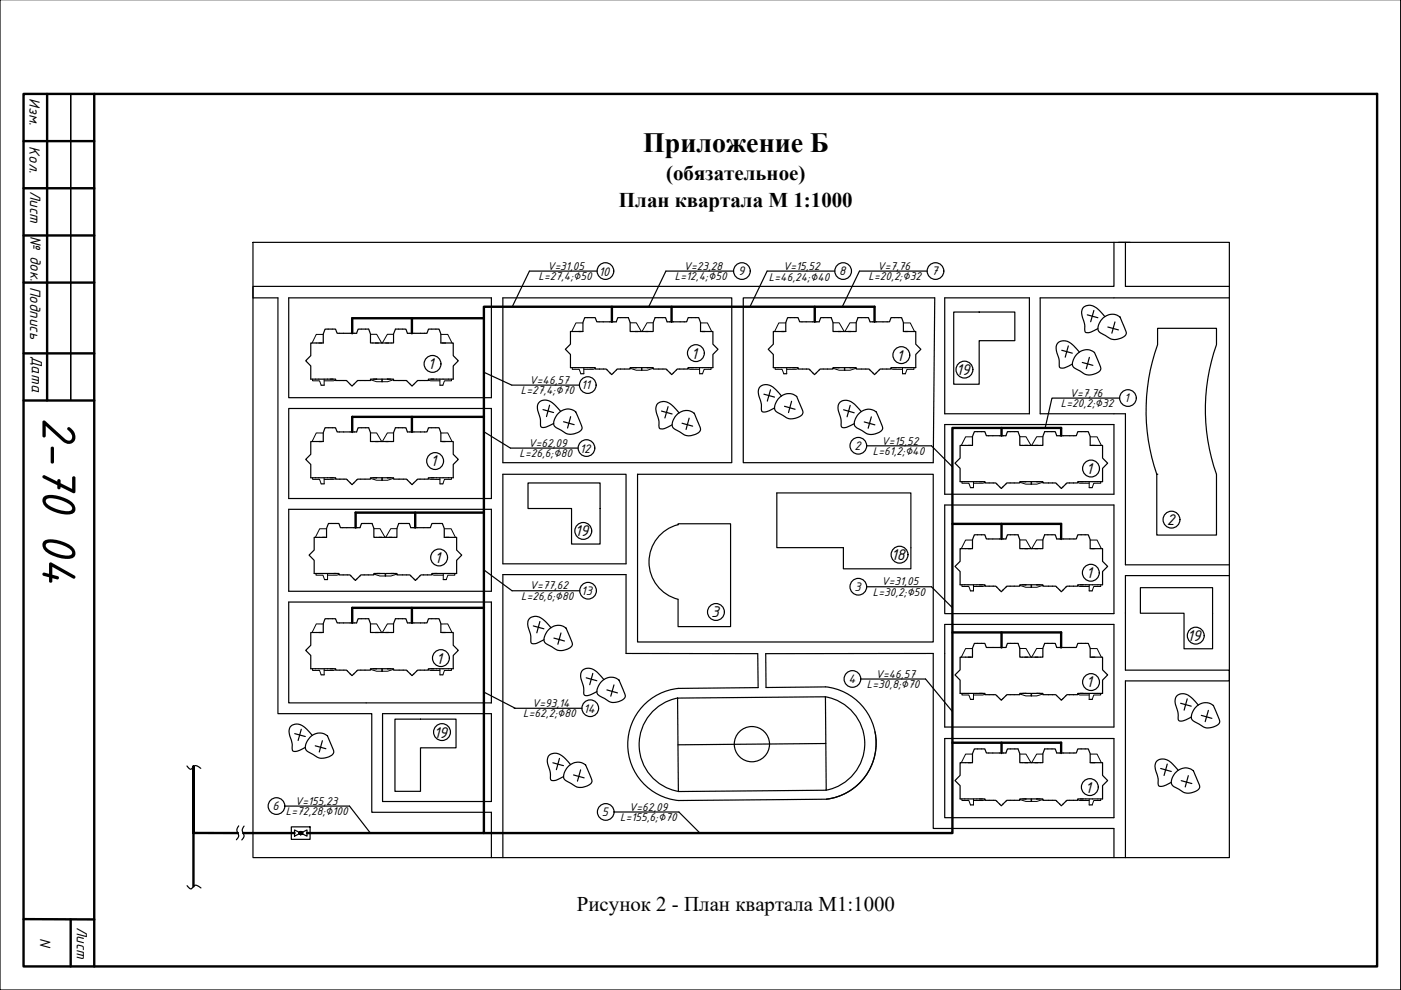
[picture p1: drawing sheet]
<svg xmlns="http://www.w3.org/2000/svg" width="297mm" height="210mm" viewBox="0 0 297 210" stroke-linecap="round" stroke-linejoin="round" font-family="sans-serif">
<!-- layer: 0 -->
<path d="M5 19.9h287v185h-287zM10 19.9v65M20 19.9v185M5 29.9h15M5 39.9h15M5 49.9h15M5 59.9h15M5 74.9h15M5 84.9h15M5 194.9h15M15 194.9v10" fill="none" stroke="#000" stroke-width=".51"/>
<g fill="none" stroke="#000" stroke-width=".25">
<path d="M15 19.9v65zM53.6 51.4h207v130.4h-207zM69.6 69.8h.9M72 70.7h.8M76.6 69.8h.9M84.5 69.8h.9M89.2 70.7h.8M91.5 69.8h.9M104.2 63.2v21.1M124.6 67.3h.9M127 68.2h.9M127.1 78.2h.9"/>
<path d="M128.7 78.4l.6 .7M130.7 78.4l-.6 .7M131.6 78.2h.8M131.7 67.3h.8M139.6 67.3h.8M139.7 78.2h.8M141.4 78.4l.6 .7M143.4 78.4l-.6 .7M144.1 78.2h.9M144.2 68.2h.9M146.6 67.3h.9M167.6 67.3h.9"/>
<path d="M170 68.2h.9M170.1 78.2h.9M171.7 78.4l.6 .7M173.7 78.4l-.6 .7M174.6 78.2h.9M174.7 67.3h.9M182.6 67.3h.9M182.7 78.2h.9M184.4 78.4l.7 .7M186.4 78.4l-.6 .7M187.1 78.2h.9M187.2 68.2h.9"/>
<path d="M189.6 67.3h.9M69.6 90.7h.9M72 91.6h.8M72.1 80.7h.8M73.7 80.9l.6 .6M75.6 80.9l-.6 .6M76.5 80.7h.9M76.6 90.7h.9M84.5 90.7h.9M84.6 80.7h.9M86.4 80.9l.6 .6M88.3 80.9l-.6 .6"/>
<path d="M89.1 80.7h.9M89.2 91.6h.8M91.5 90.7h.9M104.2 86.6v19.1M207.2 91.5h.9M209.6 92.4h.9M214.3 91.5h.9M222.2 91.5h.9M226.8 92.4h.9M229.2 91.5h.9M70.3 111h.9M72.1 101.6h.8"/>
<path d="M72.7 111.9h.9M73.7 101.8l.6 .6M75.6 101.8l-.6 .6M76.5 101.6h.9M77.3 111h.9M84.6 101.6h.9M85.2 111h.9M86.4 101.8l.6 .6M88.3 101.8l-.6 .6M89.1 101.6h.9M89.9 111.9h.8M92.3 111h.8"/>
<path d="M104.2 108v17.4M207.2 113.4h.9M209.6 114.3h.9M209.7 102.4h.9M211.3 102.6l.6 .6M213.3 102.6l-.6 .6M214.2 102.4h.8M214.3 113.4h.9M222.2 113.4h.9M222.3 102.4h.9M224 102.6l.7 .6M226 102.6l-.6 .6"/>
<path d="M226.7 102.4h.9M226.8 114.3h.9M229.2 113.4h.9M69.6 131.2h.9M72 132.1h.8M72.8 121.9h.8M74.4 122.1l.6 .6M76.3 122.1l-.6 .6M76.6 131.2h.9M77.2 121.9h.9M84.5 131.2h.9M85.3 121.9h.9"/>
<path d="M87.1 122.1l.6 .6M89 122.1l-.6 .6M89.2 132.1h.8M89.8 121.9h.9M91.5 131.2h.9M104.2 127.6v21.4M106.6 121.8v60M207.2 136.4h.9M209.6 137.3h.9M209.7 124.3h.9M211.3 124.5l.6 .6M213.3 124.5l-.6 .6"/>
<path d="M214.2 124.3h.8M214.3 136.4h.9M222.2 136.4h.9M222.3 124.3h.9M224 124.5l.7 .6M226 124.5l-.6 .6M226.7 124.3h.9M226.8 137.3h.9M229.2 136.4h.9M72.1 142.1h.8M73.7 142.3l.6 .6M75.6 142.3l-.6 .6"/>
<path d="M76.5 142.1h.9M84.6 142.1h.9M86.4 142.3l.6 .6M88.3 142.3l-.6 .6M89.1 142.1h.9M104.2 151.3v18.6M207.2 158.8h.9M209.6 159.7h.9M209.7 147.3h.9M211.3 147.5l.6 .6M213.3 147.5l-.6 .6M214.2 147.3h.8"/>
<path d="M214.3 158.8h.9M222.2 158.8h.9M222.3 147.3h.9M224 147.5l.7 .6M226 147.5l-.6 .6M226.7 147.3h.9M226.8 159.7h.9M229.2 158.8h.9M61.8 175.3h3.9v2.7h-3.9zM62.4 176l2.7 1.3v-1.3l-2.7 1.3zM63.8 176.3v.7M104.2 172.2v9.6"/>
<path d="M209.7 169.7h.9M211.3 169.9l.6 .6M213.3 169.9l-.6 .6M214.2 169.7h.8M222.3 169.7h.9M224 169.9l.7 .6M226 169.9l-.6 .6M226.7 169.7h.9"/>
<circle cx="91.7" cy="77.2" r="1.79"/>
<circle cx="147.5" cy="74.9" r="1.79"/>
<circle cx="191.1" cy="75.3" r="1.79"/>
<circle cx="204.5" cy="78.4" r="1.79"/>
<circle cx="92.3" cy="97.8" r="1.79"/>
<circle cx="231.3" cy="99.3" r="1.79"/>
<circle cx="93.1" cy="118.2" r="1.79"/>
<circle cx="123.7" cy="112.6" r="1.79"/>
<circle cx="190.7" cy="117.6" r="1.79"/>
<circle cx="248.4" cy="110.2" r="1.79"/>
<circle cx="93.5" cy="139.5" r="1.79"/>
<circle cx="151.8" cy="129.8" r="1.79"/>
<circle cx="231.3" cy="121.4" r="1.79"/>
<circle cx="253.5" cy="134.8" r="1.79"/>
<circle cx="93.7" cy="155.2" r="1.79"/>
<circle cx="231.3" cy="144.6" r="1.79"/>
<circle cx="63.8" cy="176.6" r=".33"/>
<circle cx="231.1" cy="166.9" r="1.79"/>
</g>
<g fill="none" stroke="#000" stroke-width=".25">
<path d="M297 -.1v210h-297v-210M236.2 51.4v9.3h-182.6v2.5h5.3v88.1h19.9v20.9h25.4M237.1 51.4h2.5M238.6 51.4v9.3h22M74.2 70.7h.9M86.9 70.7h.9M104.2 63.2h-43v21.1h43M106.6 63.2h48.6v34.9h-48.6zM123.1 79.2h.7M129.3 68.2h.9M130.1 79.1l-.4 .3-.4-.3M141.9 68.2h.9"/>
<path d="M142 79.1l.4 .3 .4-.3M148.3 79.2h.6M157.6 63.2h40.6l-.3 34.9h-40.3zM166.2 79.2h.6M172.3 68.2h.9M173.1 79.1l-.4 .3-.4-.3M185 68.2h.8M185.1 79.1l.3 .3 .4-.3M191.3 79.2h.7M200.3 63.2h17.9v24.5h-17.9zM202.2 66.2h13v6h-7.6v9.3h-5.4zM245.4 69.6h12.5v3.5a41.2 41.2 0 0 0 0 27.5v12.8h-12.6v-12.8a41.3 41.3 0 0 1 .1-27.5z"/>
<path d="M260.6 63.2h-40.1v24.5h18.1v32.1h22M68.1 81.7h.6M74.2 91.6h.9M75 81.5l-.4 .4-.3-.4M86.9 91.6h.9M87 81.5l.4 .4 .3-.4M93.3 81.7h.6M104.2 86.6h-43v19.1h43M200.3 90h35.9v14.8h-35.9zM211.9 92.4h.9M224.6 92.4h.8M68.1 102.6h.6"/>
<path d="M74.3 102.4l.3 .4 .4-.4M75 111.9h.8M87 102.4l.4 .4 .3-.4M87.6 111.9h.9M93.3 102.6h.6M104.2 108h-43v17.4h43M106.6 100.6h26.1v18.9h-26.1zM112 102.4h15.2v13h-6v-7.6h-9.2zM135.2 100.6h62.7v35.5h-62.7zM140.3 113.1a7.7 7.7 0 0 1 3.5-1.8v-.2h11.1v21.8h-11.1v-5.8a8.2 8.2 0 0 1-3.5-14zM164.7 104.5h28.4v16.1h-14.3v-4.5h-14.1zM205.8 103.4h.6"/>
<path d="M211.9 114.3h.9M212.7 103.2l-.4 .4-.4-.4M224.6 114.3h.8M224.7 103.2l.3 .4 .4-.4M230.9 103.4h.7M245.3 100.6h.1M68.8 122.9h.6M74.2 132.1h.9M75.7 122.7l-.3 .4-.4-.4M86.9 132.1h.9M87.7 122.7l.4 .4 .3-.4M94 122.9h.6"/>
<path d="M104.2 127.6h-43v21.4h43M106.6 121.8h26.1v16.7l28 .1M162.3 138.6l35.6-.1v37.2h38.3v6.1M200.3 130v-22.9h35.9v23h-35.9M200.3 132.4h35.9v21.7h-35.9v-21.7M205.8 125.3h.6M211.9 137.3h.9M212.7 125.1l-.4 .4-.4-.4M224.6 137.3h.8M224.7 125.1l.3 .4 .4-.4M230.9 125.3h.7M241.8 124.6h15.3v13h-6.1v-7.6h-9.2z"/>
<path d="M260.6 122h-22v20.1h22v2.3h-22v37.4M68.1 143.1h.6M75 142.9l-.4 .3-.3-.3M83.7 152.5h13v6.1h-7.5v9.2h-5.5zM87 142.9l.4 .3 .3-.3M93.3 143.1h.6M104.2 151.3h-23.1v18.6h23.1M200.3 156.6h35.9v16.8h-35.9zM205.8 148.3h.6M211.9 159.7h.9M212.7 148.1l-.4 .4-.4-.4M224.6 159.7h.8"/>
<path d="M224.7 148.1l.3 .4 .4-.4M230.9 148.3h.7M205.8 170.7h.6M212.7 170.5l-.4 .4-.4-.4M224.7 170.5l.3 .4 .4-.4M230.9 170.7h.7"/>
</g>
<!-- layer: 5 -->
<g fill="none" stroke="#000" stroke-width=".25">
<path d="M143.7 148l31.3-.3 .2 19.8-31.4 .3zM143.7 148a10.1 10.1 0 0 0-8.2 10 10.1 10.1 0 0 0 8.3 9.8M160.7 145.8l-16.8 .2a11.9 11.9 0 0 0-10.8 11.8 11.9 11.9 0 0 0 10.8 11.9l31.3-.2M175 145.6l-12.6 .2M175 145.6a12 12 0 0 1 10.8 11.8 12 12 0 0 1-10.6 12.1M175 147.7a10.1 10.1 0 0 1 8.3 9.9 10.1 10.1 0 0 1-8.1 9.9M175.1 157.6l-31.4 .3M185.5 155.2a12 12 0 0 1-10.3 14.3M39.6 162.4l.2 .2a.58 .58 0 0 0 .6 .5 .58 .58 0 0 0 .6-.5l.5-.3 1.1 .6M50.6 175.1l-.4 .7 .4 1.5-.5 .7M51.8 175.1l-.4 1 .3 1.3-.4 .7M39.7 187.8l.2 .2a.58 .58 0 0 0 .5 .5 .58 .58 0 0 0 .6-.5l.5-.3 1.1 .6"/>
<circle cx="159.4" cy="157.8" r="3.7"/>
</g>
<path d="M160.7 138.6v7.2M162.3 138.6l.1 7.2" fill="none" stroke="#000" stroke-width=".25"/>
<!-- layer: A-WALL -->
<g fill="none" stroke="#000" stroke-width=".25">
<path d="M67.1 72.7h-1.2v2.7l-1.1 1.1 1.1 1.1v2.8h1M69.6 69.8h-.7l-.4 1v1.9h-.9M70.5 69.8h.6l.4 .9h.5M72.8 70.7h1.4M76.6 69.8h-.7l-.3 .9h-.5M77.5 69.8h.7l.3 1v1.9h.6M79.6 72.7h2.8M84.5 69.8h-.7l-.4 1v1.9h-.5M85.4 69.8h.7l.3 .9h.5M87.8 70.7h1.4M91.5 69.8h-.7l-.3 .9h-.5M92.4 69.8h.7l.4 1v1.9h.9"/>
<path d="M94.5 72.7h1.6v2.7l1.1 1.1-1.1 1.1v2.8h-1M122.1 70.3h-1.2v2.7l-1 1.1 1 1.1v2.7h1M122.7 77.9h1.8M124.6 67.3h-.6l-.4 1.1v1.9h-.9M125.1 77.9h1.1v.3h.9M125.5 67.3h.7l.3 .9h.5M127.9 68.2h1.4M128 78.2h.5l.2 .2M131.6 78.2h-.7l-.2 .2M131.7 67.3h-.7l-.3 .9h-.5M132.5 67.3h.7l.4 1.1v1.9h.5M134.7 70.3h2.7"/>
<path d="M134.8 77.9h-1.2v.3h-1.2M134.9 77.9h1.1M136.1 77.9h1.1M137.3 77.9h1.2v.3h1.2M139.6 67.3h-.7l-.4 1.1v1.9h-.5M140.4 67.3h.7l.3 .9h.5M140.5 78.2h.7l.2 .2M142.8 68.2h1.4M144.1 78.2h-.5l-.2 .2M146.6 67.3h-.7l-.3 .9h-.5M147 77.9h-1.1v.3h-.9M147.5 67.3h.6l.4 1.1v1.9h.9"/>
<path d="M147.6 77.9h1.4M149.5 70.3h1.7v2.7l1 1.1-1 1.1v2.7h-1M165.1 70.3h-1.1v2.7l-1.1 1.1 1.1 1.1v2.7h1M165.7 77.9h1.8M167.6 67.3h-.6l-.4 1.1v1.9h-.9M168.1 77.9h1.1v.3h.9M168.5 67.3h.7l.3 .9h.5M170.9 68.2h1.4M171 78.2h.5l.2 .2M174.6 78.2h-.7l-.2 .2M174.7 67.3h-.7l-.3 .9h-.5M175.6 67.3h.6l.4 1.1v1.9h.5"/>
<path d="M177.7 70.3h2.7M177.8 77.9h-1.2v.3h-1.1M177.9 77.9h1.1M179.1 77.9h1.1M180.3 77.9h1.2v.3h1.2M182.6 67.3h-.7l-.4 1.1v1.9h-.5M183.5 67.3h.6l.4 .9h.5M183.6 78.2h.7l.1 .2M185.8 68.2h1.4M187.1 78.2h-.5l-.2 .2M189.6 67.3h-.7l-.3 .9h-.5M190.1 77.9h-1.2v.3h-.9"/>
<path d="M190.5 67.3h.7l.3 1.1v1.9h.9M190.6 77.9h1.4M192.6 70.3h1.6v2.7l1 1.1-1 1.1v2.7h-1M67.1 93.6h-1.2v2.7l-1.1 1.1 1.1 1.1v2.8h1M67.6 80.4h1.8M69.6 90.7h-.7l-.4 1v1.9h-.9M70 80.4h1.2v.3h.9M70.5 90.7h.6l.4 .9h.5M72.8 91.6h1.4M72.9 80.7h.6l.2 .2M76.5 80.7h-.7l-.2 .2M76.6 90.7h-.7l-.3 .9h-.5"/>
<path d="M77.5 90.7h.7l.3 1v1.9h.6M79.6 93.6h2.8M79.8 80.4h-1.3v.3h-1.1M79.9 80.4h1.1M81 80.4h1.1M82.3 80.4h1.1v.3h1.2M84.5 90.7h-.7l-.4 1v1.9h-.5M85.4 90.7h.7l.3 .9h.5M85.5 80.7h.7l.2 .2M87.8 91.6h1.4M89.1 80.7h-.6l-.2 .2M91.5 90.7h-.7l-.3 .9h-.5"/>
<path d="M92 80.4h-1.2v.3h-.8M92.4 90.7h.7l.4 1v1.9h.9M92.5 80.4h1.4M94.5 93.6h1.6v2.7l1.1 1.1-1.1 1.1v2.8h-1M204.7 94.4h-1.1v2.7l-1.1 1.1 1.1 1.1v2.8h1M207.2 91.5h-.6l-.4 1v1.9h-.9M208.1 91.5h.7l.3 .9h.5M210.5 92.4h1.4M214.3 91.5h-.7l-.3 .9h-.5M215.2 91.5h.6l.4 1v1.9h.5M217.3 94.4h2.7M222.2 91.5h-.7l-.4 1v1.9h-.5"/>
<path d="M223.1 91.5h.6l.3 .9h.6M225.4 92.4h1.4M229.2 91.5h-.7l-.3 .9h-.5M230.1 91.5h.6l.4 1v1.9h.9M232.2 94.4h1.6v2.7l1 1.1-1 1.1v2.8h-1M67.6 101.3h1.8M67.8 113.9h-1.2v2.7l-1.1 1.1 1.1 1.1v2.8h1M70 101.3h1.2v.3h.9M70.3 111h-.7l-.4 1v1.9h-.9M71.2 111h.7l.3 .9h.5M72.9 101.6h.6l.2 .2M73.6 111.9h1.4"/>
<path d="M76.5 101.6h-.7l-.2 .2M77.3 111h-.7l-.3 .9h-.5M78.2 111h.7l.4 1v1.9h.5M79.8 101.3h-1.3v.3h-1.1M79.9 101.3h1.1M80.3 113.9h2.8M81 101.3h1.1M82.3 101.3h1.1v.3h1.2M85.2 111h-.7l-.3 1v1.9h-.5M85.5 101.6h.7l.2 .2M86.1 111h.7l.3 .9h.5M88.5 111.9h1.4"/>
<path d="M89.1 101.6h-.6l-.2 .2M92 101.3h-1.2v.3h-.8M92.3 111h-.7l-.4 .9h-.5M92.5 101.3h1.4M93.1 111h.7l.4 1v1.9h.9M95.2 113.9h1.6v2.7l1.1 1.1-1.1 1.1v2.8h-1M204.7 116.3h-1.1v2.7l-1.1 1.1 1.1 1.1v2.8h1M205.3 102.1h1.8M207.2 113.4h-.6l-.4 1v1.9h-.9M207.7 102.1h1.1v.3h.9M208.1 113.4h.7l.3 .9h.5M210.5 114.3h1.4"/>
<path d="M210.6 102.4h.5l.2 .2M214.2 102.4h-.7l-.2 .2M214.3 113.4h-.7l-.3 .9h-.5M215.2 113.4h.6l.4 1v1.9h.5M217.3 116.3h2.7M217.4 102.1h-1.2v.3h-1.2M217.5 102.1h1.1M218.7 102.1h1.1M219.9 102.1h1.2v.3h1.2M222.2 113.4h-.7l-.4 1v1.9h-.5M223.1 113.4h.6l.3 .9h.6M223.2 102.4h.7l.1 .2"/>
<path d="M225.4 114.3h1.4M226.7 102.4h-.5l-.2 .2M229.2 113.4h-.7l-.3 .9h-.5M229.7 102.1h-1.2v.3h-.9M230.1 113.4h.6l.4 1v1.9h.9M230.2 102.1h1.4M232.2 116.3h1.6v2.7l1 1.1-1 1.1v2.8h-1M67.1 134.1h-1.2v2.7l-1.1 1.1 1.1 1.1v2.8h1M68.3 121.6h1.9M69.6 131.2h-.7l-.4 1v1.9h-.9M70.5 131.2h.6l.4 .9h.5M70.7 121.6h1.2v.3h.9"/>
<path d="M72.8 132.1h1.4M73.6 121.9h.6l.2 .2M76.6 131.2h-.7l-.3 .9h-.5M77.2 121.9h-.7l-.2 .2M77.5 131.2h.7l.3 1v1.9h.6M79.6 134.1h2.8M80.5 121.6h-1.2v.3h-1.2M80.6 121.6h1.1M81.8 121.6h1M83 121.6h1.2v.3h1.1M84.5 131.2h-.7l-.4 1v1.9h-.5M85.4 131.2h.7l.3 .9h.5"/>
<path d="M86.2 121.9h.7l.2 .2M87.8 132.1h1.4M89.8 121.9h-.5l-.3 .2M91.5 131.2h-.7l-.3 .9h-.5M92.4 131.2h.7l.4 1v1.9h.9M92.7 121.6h-1.2v.3h-.8M93.3 121.6h1.4M94.5 134.1h1.6v2.7l1.1 1.1-1.1 1.1v2.8h-1M204.7 139.3h-1.1v2.7l-1.1 1.1 1.1 1.1v2.8h1M205.3 124h1.8M207.2 136.4h-.6l-.4 1v1.9h-.9M207.7 124h1.1v.3h.9"/>
<path d="M208.1 136.4h.7l.3 .9h.5M210.5 137.3h1.4M210.6 124.3h.5l.2 .2M214.2 124.3h-.7l-.2 .2M214.3 136.4h-.7l-.3 .9h-.5M215.2 136.4h.6l.4 1v1.9h.5M217.3 139.3h2.7M217.4 124h-1.2v.3h-1.2M217.5 124h1.1M218.7 124h1.1M219.9 124h1.2v.3h1.2M222.2 136.4h-.7l-.4 1v1.9h-.5"/>
<path d="M223.1 136.4h.6l.3 .9h.6M223.2 124.3h.7l.1 .2M225.4 137.3h1.4M226.7 124.3h-.5l-.2 .2M229.2 136.4h-.7l-.3 .9h-.5M229.7 124h-1.2v.3h-.9M230.1 136.4h.6l.4 1v1.9h.9M230.2 124h1.4M232.2 139.3h1.6v2.7l1 1.1-1 1.1v2.8h-1M67.6 141.8h1.8M70 141.8h1.2v.3h.9M72.9 142.1h.6l.2 .2"/>
<path d="M76.5 142.1h-.7l-.2 .2M79.8 141.8h-1.3v.3h-1.1M79.9 141.8h1.1M81 141.8h1.1M82.3 141.8h1.1v.3h1.2M85.5 142.1h.7l.2 .2M89.1 142.1h-.6l-.2 .2M92 141.8h-1.2v.3h-.8M92.5 141.8h1.4M205.3 147h1.8M207.2 158.8h-.6l-.4 1v1.9h-.9M207.7 147h1.1v.3h.9"/>
<path d="M208.1 158.8h.7l.3 .9h.5M210.5 159.7h1.4M210.6 147.3h.5l.2 .2M214.2 147.3h-.7l-.2 .2M214.3 158.8h-.7l-.3 .9h-.5M215.2 158.8h.6l.4 1v1.9h.5M217.4 147h-1.2v.3h-1.2M217.5 147h1.1M218.7 147h1.1M219.9 147h1.2v.3h1.2M222.2 158.8h-.7l-.4 1v1.9h-.5M223.1 158.8h.6l.3 .9h.6"/>
<path d="M223.2 147.3h.7l.1 .2M225.4 159.7h1.4M226.7 147.3h-.5l-.2 .2M229.2 158.8h-.7l-.3 .9h-.5M229.7 147h-1.2v.3h-.9M230.1 158.8h.6l.4 1v1.9h.9M230.2 147h1.4M204.7 161.7h-1.1v2.7l-1.1 1.1 1.1 1.1v2.8h1M205.3 169.4h1.8M207.7 169.4h1.1v.3h.9M210.6 169.7h.5l.2 .2M214.2 169.7h-.7l-.2 .2"/>
<path d="M217.3 161.7h2.7M217.4 169.4h-1.2v.3h-1.2M217.5 169.4h1.1M218.7 169.4h1.1M219.9 169.4h1.2v.3h1.2M223.2 169.7h.7l.1 .2M226.7 169.7h-.5l-.2 .2M229.7 169.4h-1.2v.3h-.9M230.2 169.4h1.4M232.2 161.7h1.6v2.7l1 1.1-1 1.1v2.8h-1"/>
</g>
<!-- layer: A-FLOR -->
<g fill="none" stroke="#000" stroke-width=".21">
<path d="M68.5 70.9h-1.4l-.9 1.8M78.5 70.9h1.4l1 1.8M83.4 70.9h-1.3l-1 1.8M93.5 70.9h1.4l.9 1.8M121.3 77.9v.4h1.5l.3 .9M123.6 68.5h-1.5l-.9 1.8M123.8 77.9v1.3M126.2 78.1l-.4 .2h-2M133.6 68.4h1.3l1.1 1.9M133.6 78.1l1.3 .4h1.1M138.5 68.4h-1.3l-1.1 1.9M138.5 78.1l-1.3 .4h-1.1"/>
<path d="M145.9 78.1l.4 .2h2M148.3 77.9v1.3M148.5 68.5h1.5l.9 1.8M150.8 77.9v.4h-1.5l-.4 .9M164.3 77.9v.4h1.5l.4 .9M166.6 68.5h-1.5l-.9 1.8M166.8 77.9v1.3M169.2 78.1l-.4 .2h-2M176.6 68.4h1.3l1.1 1.9M176.6 78.1l1.3 .4h1.1M181.5 68.4h-1.3l-1.1 1.9M181.5 78.1l-1.3 .4h-1.1"/>
<path d="M188.9 78.1l.4 .2h2M191.3 77.9v1.3M191.5 68.5h1.5l.9 1.8M193.8 77.9v.4h-1.5l-.3 .9M66.3 80.4v.3h1.5l.3 1M68.5 91.8h-1.4l-.9 1.8M68.7 80.4v1.3M71.2 80.6l-.5 .1h-2M78.5 80.5l1.3 .4h1.2M78.5 91.8h1.4l1 1.8M83.4 80.5l-1.2 .4h-1.2M83.4 91.8h-1.3l-1 1.8"/>
<path d="M90.8 80.6l.5 .1h2M93.3 80.4v1.3M93.5 91.8h1.4l.9 1.8M95.7 80.4v.3h-1.5l-.3 1M206.2 92.6h-1.5l-.9 1.8M216.2 92.6h1.3l1.1 1.8M221.1 92.6h-1.3l-1.1 1.8M231.1 92.6h1.5l.9 1.8M66.3 101.3v.3h1.5l.3 1M68.7 101.3v1.3M69.2 112.1h-1.4l-.9 1.8M71.2 101.5l-.5 .1-2 .1"/>
<path d="M78.5 101.4l1.3 .4h1.2M79.3 112.1h1.3l1 1.8M83.4 101.4l-1.2 .4h-1.2M84.2 112.1h-1.4l-1 1.8M90.8 101.5l.5 .1 2 .1M93.3 101.3v1.3M94.2 112.1h1.5l.9 1.8M95.7 101.3v.3h-1.5l-.3 1M203.9 102.1v.4h1.5l.4 .9M206.2 114.5h-1.5l-.9 1.8M206.4 102.1v1.3M208.8 102.3l-.4 .2h-2"/>
<path d="M216.2 114.5h1.3l1.1 1.8M216.2 102.2l1.3 .5h1.1M221.1 114.5h-1.3l-1.1 1.8M221.1 102.2l-1.3 .5h-1.1M228.5 102.3l.4 .2h2M230.9 102.1v1.3M231.1 114.5h1.5l.9 1.8M233.4 102.1v.4h-1.5l-.3 .9M67 121.6v.4h1.5l.3 .9M68.5 132.3h-1.4l-.9 1.8M69.4 121.6v1.3M71.9 121.8l-.5 .2h-2"/>
<path d="M78.5 132.3h1.4l1 1.8M79.3 121.7l1.2 .4h1.2M83.4 132.3h-1.3l-1 1.8M84.2 121.7l-1.3 .4h-1.1M91.5 121.8l.5 .2h2M93.5 132.3h1.4l.9 1.8M94 121.6v1.3M96.4 121.6v.4h-1.4l-.4 .9M203.9 124v.3h1.5l.4 1M206.2 137.5h-1.5l-.9 1.8M206.4 124v1.3M208.8 124.2l-.4 .1h-2"/>
<path d="M216.2 137.5h1.3l1.1 1.8M216.2 124.1l1.3 .4h1.1M221.1 137.5h-1.3l-1.1 1.8M221.1 124.1l-1.3 .4h-1.1M228.5 124.2l.4 .1h2M230.9 124v1.3M231.1 137.5h1.5l.9 1.8M233.4 124v.3h-1.5l-.3 1M66.3 141.8v.3h1.5l.3 1M68.7 141.8v1.3M71.2 142l-.5 .1h-2M78.5 141.9l1.3 .4h1.2"/>
<path d="M83.4 141.9l-1.2 .4h-1.2M90.8 142l.5 .1h2M93.3 141.8v1.3M95.7 141.8v.3h-1.5l-.3 1M203.9 147v.4h1.5l.4 .9M206.2 159.9h-1.5l-.9 1.8M206.4 147v1.3M208.8 147.2l-.4 .2h-2M216.2 147.1l1.3 .4h1.1M216.2 159.9h1.3l1.1 1.8M221.1 147.1l-1.3 .4h-1.1M221.1 159.9h-1.3l-1.1 1.8"/>
<path d="M228.5 147.2l.4 .2h2M230.9 147v1.3M231.1 159.9h1.5l.9 1.8M233.4 147v.4h-1.5l-.3 .9M203.9 169.4v.3h1.5l.4 1M206.4 169.4v1.3M208.8 169.6l-.4 .1h-2M216.2 169.5l1.3 .4h1.1M221.1 169.5l-1.3 .4h-1.1M228.5 169.6l.4 .1h2M230.9 169.4v1.3M233.4 169.4v.3h-1.5l-.3 1"/>
</g>
<!-- layer: A-WALL -->
<path d="M136 77.9v.6l.1-.6M179 77.9v.6l.1-.6M81 80.4v.5v-.5M81 101.3v.5v-.5M218.6 102.1v.6l.1-.6M81.7 121.6v.5l.1-.5M218.6 124v.5l.1-.5M81 141.8v.5v-.5M218.6 147v.5l.1-.5M218.6 169.4v.5l.1-.5" fill="none" stroke="#000" stroke-width=".21"/>
<!-- layer: VPORTS -->
<g fill="none" stroke="#000" stroke-width=".25">
<path d="M67.1 72.7h1.1M79.1 72.7h1.1M81.8 72.7h1.1M93.8 72.7h.7M121.9 77.9h.8M122.1 70.3h1.2M124.5 77.9h1.2M134.1 70.3h1.2M134.2 77.9h.7M136.8 70.3h1.2M137.2 77.9h.7M146.4 77.9h1.2"/>
<path d="M148.8 70.3h.7M149 77.9h1.2M165 77.9h.7M165.1 70.3h1.2M167.5 77.9h1.2M177.1 70.3h1.2M177.2 77.9h.7M179.9 70.3h1.1M180.2 77.9h.7M189.4 77.9h1.2M191.8 70.3h.8M192 77.9h1.2"/>
<path d="M66.9 80.4h.7M67.1 93.6h1.1M69.4 80.4h1.2M79.1 93.6h1.1M79.1 80.4h.8M81.8 93.6h1.1M82.1 80.4h.7M91.4 80.4h1.1M93.8 93.6h.7M93.9 80.4h1.2M204.7 94.4h1.2M216.7 94.4h1.2"/>
<path d="M219.4 94.4h1.2M231.4 94.4h.8M66.9 101.3h.7M67.8 113.9h1.1M69.4 101.3h1.2M79.1 101.3h.8M79.8 113.9h1.1M82.1 101.3h.7M82.5 113.9h1.2M91.4 101.3h1.1M93.9 101.3h1.2M94.5 113.9h.7"/>
<path d="M204.6 102.1h.7M204.7 116.3h1.2M207.1 102.1h1.2M216.7 116.3h1.2M216.8 102.1h.7M219.4 116.3h1.2M219.8 102.1h.7M229 102.1h1.2M231.4 116.3h.8M231.6 102.1h1.2M67.1 134.1h1.1M67.6 121.6h.7"/>
<path d="M70.2 121.6h1.1M79.1 134.1h1.1M79.9 121.6h.7M81.8 134.1h1.1M82.8 121.6h.8M92.1 121.6h1.2M93.8 134.1h.7M94.7 121.6h1.1M204.6 124h.7M204.7 139.3h1.2M207.1 124h1.2M216.7 139.3h1.2"/>
<path d="M216.8 124h.7M219.4 139.3h1.2M219.8 124h.7M229 124h1.2M231.4 139.3h.8M231.6 124h1.2M66.9 141.8h.7M69.4 141.8h1.2M79.1 141.8h.8M82.1 141.8h.7M91.4 141.8h1.1M93.9 141.8h1.2"/>
<path d="M204.6 147h.7M207.1 147h1.2M216.8 147h.7M219.8 147h.7M229 147h1.2M231.6 147h1.2M204.6 169.4h.7M204.7 161.7h1.2M207.1 169.4h1.2M216.7 161.7h1.2M216.8 169.4h.7M219.4 161.7h1.2"/>
<path d="M219.8 169.4h.7M229 169.4h1.2M231.4 161.7h.8M231.6 169.4h1.2"/>
</g>
<g fill="none" stroke="#000" stroke-width=".25">
<path d="M225.1 74.3l2.3 .6M226.5 73.3l-.7 2.4M228.4 75a2.71 2.71 0 0 1 3.7-.3l1.2 3.1a1.08 1.08 0 0 1-.9 1.4 2.83 2.83 0 0 1-3.4-.5l-.5-.3a1.45 1.45 0 0 1-.8-2.4zM228.9 74.6l-.6-.6a3.4 3.4 0 0 0-3.1-1.7 1.53 1.53 0 0 0-1.2 2.1 8.2 8.2 0 0 1 .7 3.5 1.66 1.66 0 0 0 1.9-.3l.8-.4M229.5 76.8l2.2 .7M230.5 66.8l2.3 .6M231 75.8l-.7 2.4M231.9 65.8l-.7 2.4M233.8 67.5a2.74 2.74 0 0 1 3.7-.3l1.2 3a1.08 1.08 0 0 1-.9 1.5 2.86 2.86 0 0 1-3.4-.5l-.5-.3a1.47 1.47 0 0 1-.8-2.4zM234.3 67.1a4.6 4.6 0 0 0-3.5-2.4 1.54 1.54 0 0 0-1.4 2.2 8.2 8.2 0 0 1 .7 3.5 1.62 1.62 0 0 0 1.9-.3l.8-.4M234.9 69.3l2.2 .6M236.4 68.3l-.7 2.3"/>
<path d="M115.1 86.8l2.3 .7M116.5 85.9l-.6 2.4M118.2 87.8a2.74 2.74 0 0 1 3.9-.5l1.2 3.1a1.07 1.07 0 0 1-.9 1.4 2.83 2.83 0 0 1-3.4-.6l-.5-.2a1.45 1.45 0 0 1-.8-2.4zM118.9 87.2l-.6-.6a3.4 3.4 0 0 0-3.1-1.7 1.64 1.64 0 0 0-1.1 2.5l.4 1.3 .1 1.2a.65 .65 0 0 0 .3 .7 .65 .65 0 0 0 .7 0l1.8-.8M119.5 89.4l2.2 .6M121 88.3l-.7 2.5M140.3 87.2l2.2 .6M141.6 86.2l-.6 2.4M143.5 87.9a2.74 2.74 0 0 1 3.7-.3l1.3 3a1.11 1.11 0 0 1-1 1.5 2.86 2.86 0 0 1-3.4-.5l-.5-.3a1.47 1.47 0 0 1-.8-2.4zM144 87.5a4.6 4.6 0 0 0-3.4-2.4 1.54 1.54 0 0 0-1.5 2.2 8.2 8.2 0 0 1 .7 3.5 1.62 1.62 0 0 0 1.9-.3l.8-.4M144.6 89.7l2.3 .7M146.1 88.7l-.6 2.4"/>
<path d="M162 83.6l2.2 .6M163.4 82.6l-.7 2.4M165 84.6a2.76 2.76 0 0 1 3.9-.6l1.3 3.1a1.09 1.09 0 0 1-1 1.4 2.89 2.89 0 0 1-3.4-.5l-.5-.3a1.47 1.47 0 0 1-.8-2.4zM165.7 84l-.6-.7a3.4 3.4 0 0 0-3-1.7 1.53 1.53 0 0 0-1.3 2.1 8.2 8.2 0 0 1 .7 3.5 1.62 1.62 0 0 0 1.9-.3l.8-.4M166.3 86.1l2.3 .7M167.8 85.1l-.6 2.4M178.9 86.9l2.2 .6M180.3 86l-.7 2.4M181.9 87.9a2.74 2.74 0 0 1 3.9-.5l1.3 3a1.07 1.07 0 0 1-1 1.4 2.83 2.83 0 0 1-3.3-.5l-.6-.3a1.45 1.45 0 0 1-.7-2.4zM182.6 87.3l-.5-.7a3.4 3.4 0 0 0-3.1-1.7 1.64 1.64 0 0 0-1.1 2.6l.4 1.2v1.3a.65 .65 0 0 0 .3 .7 .65 .65 0 0 0 .8-.1l1.7-.8M183.2 89.5l2.3 .6M184.7 88.4l-.6 2.4"/>
<path d="M113.1 132.7l2.2 .6M114.5 131.8l-.7 2.4M116.3 133.5a2.71 2.71 0 0 1 3.7-.3l1.3 3a1.08 1.08 0 0 1-1 1.4 2.92 2.92 0 0 1-3.3-.5l-.6-.3a1.45 1.45 0 0 1-.7-2.4zM116.8 133.1a4.7 4.7 0 0 0-3.4-2.4 1.66 1.66 0 0 0-1.3 2.6l.4 1.2v1.3a.66 .66 0 0 0 .3 .7 .66 .66 0 0 0 .8 0l1.7-.9M117.4 135.3l2.3 .6M118.9 134.2l-.6 2.4M62.5 155.5l2.2 .7M63.9 154.6l-.7 2.4M65.7 156.3a2.68 2.68 0 0 1 3.7-.3l1.3 3a1.11 1.11 0 0 1-1 1.5 2.95 2.95 0 0 1-3.3-.6l-.6-.2a1.47 1.47 0 0 1-.7-2.4zM66.2 155.9a4.6 4.6 0 0 0-3.4-2.4 1.54 1.54 0 0 0-1.4 2.2 8.2 8.2 0 0 1 .6 3.5 1.62 1.62 0 0 0 2-.3l.7-.4M66.8 158.1l2.3 .6M68.3 157l-.6 2.4"/>
<path d="M124.3 143.7l2.2 .6M125.7 142.8l-.7 2.4M127.4 144.7a2.74 2.74 0 0 1 3.8-.5l1.3 3a1.07 1.07 0 0 1-.9 1.4 2.83 2.83 0 0 1-3.4-.5l-.5-.3a1.45 1.45 0 0 1-.8-2.4zM128 144.1a4.7 4.7 0 0 0-3.2-2.4 1.65 1.65 0 0 0-1.6 .8 1.65 1.65 0 0 0 .1 1.8l.4 1.2 .1 1.3a.65 .65 0 0 0 .2 .7 .65 .65 0 0 0 .8-.1l1.8-.8M128.7 146.3l2.2 .6M130.2 145.2l-.7 2.4M250.3 149.1l2.3 .6M251.7 148.2l-.6 2.4M253.4 150.1a2.74 2.74 0 0 1 3.9-.5l1.2 3a1.06 1.06 0 0 1-.9 1.4 2.86 2.86 0 0 1-3.4-.5l-.5-.3a1.45 1.45 0 0 1-.8-2.4zM254.1 149.5a4.7 4.7 0 0 0-3.4-2.4 1.64 1.64 0 0 0-1.4 2.6l.4 1.2 .1 1.3a.65 .65 0 0 0 .3 .7 .65 .65 0 0 0 .7-.1l1.8-.8M254.7 151.7l2.2 .6M256.2 150.6l-.7 2.4"/>
<path d="M117.2 161.7l2.3 .6M118.6 160.8l-.6 2.4M120.5 162.5a2.72 2.72 0 0 1 3.7-.3l1.2 3a1.08 1.08 0 0 1-.9 1.4 2.92 2.92 0 0 1-3.4-.5l-.5-.2a1.45 1.45 0 0 1-.8-2.5zM121 162.1a4.7 4.7 0 0 0-3.4-2.4 1.66 1.66 0 0 0-1.4 2.6l.4 1.2 .1 1.3a.66 .66 0 0 0 .3 .7 .66 .66 0 0 0 .7 0l1.8-.9M121.6 164.3l2.2 .6M123.1 163.2l-.7 2.4M246.1 162.9l2.2 .7M247.5 162l-.7 2.4M249.1 163.9a2.76 2.76 0 0 1 3.9-.5l1.3 3a1.1 1.1 0 0 1-1 1.4 2.86 2.86 0 0 1-3.3-.5l-.6-.2a1.47 1.47 0 0 1-.7-2.5zM249.8 163.3l-.5-.6a3.4 3.4 0 0 0-3.1-1.8 1.53 1.53 0 0 0-1.2 2.2 8 8 0 0 1 .6 3.5 1.32 1.32 0 0 0 1.6-.1l1.1-.6M250.4 165.5l2.3 .6M251.9 164.5l-.6 2.3"/>
</g>
<!-- layer: 2 -->
<g fill="none" stroke="#000" stroke-width=".51">
<path d="M87.3 67.5v3.2M102.6 67.5h-27.9v3.2M129.7 65v3.2M142.4 65v3.2M172.7 65v3.2M185.4 68.2v-3.2h-82.8v111.6h-37.5M87.3 88.4v3.2M102.6 88.4h-27.9v3.2M212.3 90.7v1.7M225 92.4v-1.7h-23.1v85.9h-99.3M88 108.7v3.2M102.6 108.7h-27.2v3.2"/>
<path d="M201.9 111.1h23.1v3.2M212.3 111.1v3.2M87.3 128.9v3.2M102.6 128.9h-27.9v3.2M201.9 134.1h23.1v3.2M212.3 134.1v3.2M201.9 157.5h23.1v2.2M212.3 157.5v2.2M50.4 176.6h-9.4v-14.1v25.4M51.6 176.6h10.8"/>
</g>
<!-- layer: 0 -->
<g fill="#000" stroke="#000" stroke-width=".21">
<path d="M63.7 176.9l.1 .1zM63.7 176.9h.1z"/>
<path d="M63.7 176.3h.1zM63.7 176.3h.1z"/>
<path d="M63.7 176.3h.2zM63.6 176.3h.3z"/>
<path d="M63.6 176.3h.3zM63.6 176.3h.3z"/>
<path d="M63.6 176.9h.3zM63.6 176.9h.2z"/>
<path d="M63.6 176.3l.3 .1zM63.6 176.4h.3z"/>
<path d="M63.6 176.9h.3zM63.6 176.9h.3z"/>
<path d="M63.6 176.4h.3zM63.6 176.4h.3z"/>
<path d="M63.6 176.9h.3zM63.6 176.9h.3z"/>
<path d="M63.6 176.4h.4zM63.6 176.4h.4z"/>
<path d="M63.6 176.9h.3zM63.6 176.9h.3z"/>
<path d="M63.5 176.4h.5zM63.5 176.4h.5z"/>
<path d="M63.5 176.9h.5zM63.5 176.9h.4z"/>
<path d="M63.5 176.4h.5zM63.5 176.4h.5z"/>
<path d="M63.5 176.4l.5 .1zM63.5 176.4l.5 .1z"/>
<path d="M63.5 176.8l.5 .1zM63.5 176.8l.5 .1z"/>
<path d="M63.5 176.9h.5zM63.5 176.9h.5z"/>
<path d="M63.5 176.5h.6zM63.5 176.5h.6z"/>
<path d="M63.5 176.8h.5zM63.5 176.8h.5z"/>
<path d="M63.5 176.5h.6zM63.5 176.5h.6z"/>
<path d="M63.5 176.8h.6zM63.5 176.8h.5z"/>
<path d="M63.5 176.5h.6zM63.5 176.5h.6z"/>
<path d="M63.4 176.5l.7 .1zM63.4 176.5l.7 .1z"/>
<path d="M63.4 176.7l.7 .1zM63.4 176.7l.7 .1z"/>
<path d="M63.5 176.8h.6zM63.5 176.8h.6z"/>
<path d="M63.4 176.6h.7zM63.4 176.6h.7z"/>
<path d="M63.4 176.6h.7zM63.4 176.6h.7z"/>
<path d="M63.4 176.6l.7 .1zM63.4 176.6l.7 .1z"/>
<path d="M63.4 176.7h.7zM63.4 176.7h.7z"/>
<path d="M63.4 176.7h.7zM63.4 176.7h.7z"/>
</g>
<g fill="none" stroke="#000" stroke-width=".25">
<path d="M126.6 57.5h-14.4l-3.6 7.5M155.5 57.5h-14.3l-3.7 7.5M177 57.5h-14.4l-3.6 7.5M196.6 57.5h-14.4l-3.6 7.5M102.6 78.9l5.9 2.8h14.4M102.6 91.5l5.6 3.5h14.4M183.7 94.5h13.8l4.4 4.5M237.4 84.4h-14.4l-1.4 6.3M102.6 120.8l6 4.5h14.3M183.7 124.4h13.8l4.4 4.5M102.6 146.7l6.6 3.5M109 150.2h14.4"/>
<path d="M182.5 144h13.7l5.7 6.9M60.4 170.9h13.7l4.4 5.7M130.2 172.2h13.7l4.5 4.4"/>
<circle cx="128.4" cy="57.5" r="1.77"/>
<circle cx="157.3" cy="57.5" r="1.77"/>
<circle cx="178.8" cy="57.5" r="1.77"/>
<circle cx="198.3" cy="57.5" r="1.77"/>
<circle cx="124.3" cy="95" r="1.77"/>
<circle cx="124.6" cy="81.6" r="1.77"/>
<circle cx="182" cy="94.5" r="1.77"/>
<circle cx="239.2" cy="84.4" r="1.77"/>
<circle cx="124.7" cy="125.2" r="1.77"/>
<circle cx="182" cy="124.4" r="1.77"/>
<circle cx="125.1" cy="150.2" r="1.77"/>
<circle cx="180.7" cy="144" r="1.77"/>
<circle cx="58.6" cy="170.9" r="1.77"/>
<circle cx="128.4" cy="172.2" r="1.77"/>
</g>
<text font-size="10.9" x="9" y="88.3" transform="rotate(90 9 88.3)">2-70 04</text>
<text font-size="5.9" x="136.4" y="32.3">Приложение Б</text>
<g font-size="4.4">
<text x="141.2" y="38.3">(обязательное)</text>
<text x="131.2" y="43.9">План квартала М 1:1000</text>
<text x="122.3" y="193.1">Рисунок 2 - План квартала М1:1000</text>
</g>
<g font-size="3.5">
<text x="146.5" y="76">1</text>
<text x="190.1" y="76.4">1</text>
<text x="90.7" y="78.3">1</text>
<text x="202.7" y="79.5">19</text>
<text x="91.2" y="98.9">1</text>
<text x="230.3" y="100.5">1</text>
<text x="121.9" y="113.7">19</text>
<text x="247.4" y="111.3">2</text>
<text x="92.1" y="119.3">1</text>
<text x="189" y="118.7">18</text>
<text x="230.3" y="122.6">1</text>
<text x="150.8" y="130.9">3</text>
<text x="251.7" y="135.9">19</text>
<text x="92.5" y="140.7">1</text>
<text x="230.3" y="145.7">1</text>
<text x="91.9" y="156.4">19</text>
<text x="230.1" y="168">1</text>
</g>
<g font-size="3.4">
<text x="6.2" y="20.8" transform="rotate(90 6.2 20.8)">Изм.</text>
<text x="6.3" y="31" transform="rotate(90 6.3 31)">Кол.</text>
<text x="6.4" y="40.4" transform="rotate(90 6.4 40.4)">Лист</text>
<text x="6.5" y="50.1" transform="rotate(90 6.5 50.1)">№ док.</text>
<text x="6.4" y="60.8" transform="rotate(90 6.4 60.8)">Подпись</text>
<text x="6.8" y="75.4" transform="rotate(90 6.8 75.4)">Дата</text>
<text x="16.3" y="196.5" transform="rotate(90 16.3 196.5)">Лист</text>
<text x="8.6" y="198.9" transform="rotate(90 8.6 198.9)">N</text>
</g>
<g font-size="2.8">
<text x="126.9" y="58.4">10</text>
<text x="156.5" y="58.4">9</text>
<text x="177.9" y="58.4">8</text>
<text x="197.5" y="58.4">7</text>
<text x="123.2" y="82.6">11</text>
<text x="238.3" y="85.3">1</text>
<text x="122.9" y="95.9">12</text>
<text x="181.2" y="95.4">2</text>
<text x="181.2" y="125.3">3</text>
<text x="123.3" y="126.2">13</text>
<text x="179.9" y="144.9">4</text>
<text x="123.7" y="151.1">14</text>
<text x="57.8" y="171.8">6</text>
<text x="127.6" y="173.1">5</text>
</g>
<g font-size="2.6">
<text x="114.2" y="59.4">L=27,4;∅50</text>
<text x="116.1" y="57.2">V=31,05</text>
<text x="143.1" y="59.4">L=12,4;∅50</text>
<text x="145" y="57.2">V=23,28</text>
<text x="163" y="59.5">L=46,24;∅40</text>
<text x="166" y="57.2">V=15,52</text>
<text x="184.1" y="59.4">L=20,2;∅32</text>
<text x="186" y="57.2">V=7,76</text>
<text x="110.4" y="83.5">L=27,4;∅70</text>
<text x="112.3" y="81.4">V=46,57</text>
<text x="224.9" y="86.3">L=20,2;∅32</text>
<text x="226.8" y="84.2">V=7,76</text>
<text x="112" y="94.7">V=62,09</text>
<text x="186.9" y="94.3">V=15,52</text>
<text x="110.2" y="96.9">L=26,6;∅80</text>
<text x="185" y="96.4">L=61,2;∅40</text>
<text x="112.4" y="125">V=77,62</text>
<text x="186.9" y="124.1">V=31,05</text>
<text x="110.5" y="127.1">L=26,6;∅80</text>
<text x="185" y="126.3">L=30,2;∅50</text>
<text x="185.7" y="143.7">V=46,57</text>
<text x="112.8" y="149.9">V=93,14</text>
<text x="183.8" y="145.9">L=30,8;∅70</text>
<text x="110.9" y="152.1">L=62,2;∅80</text>
<text x="60.6" y="172.9">L=72,28;∅100</text>
<text x="62.6" y="170.6">V=155,23</text>
<text x="133.4" y="171.9">V=62,09</text>
<text x="131.5" y="174.1">L=155,6;∅70</text>
</g>
</svg>
